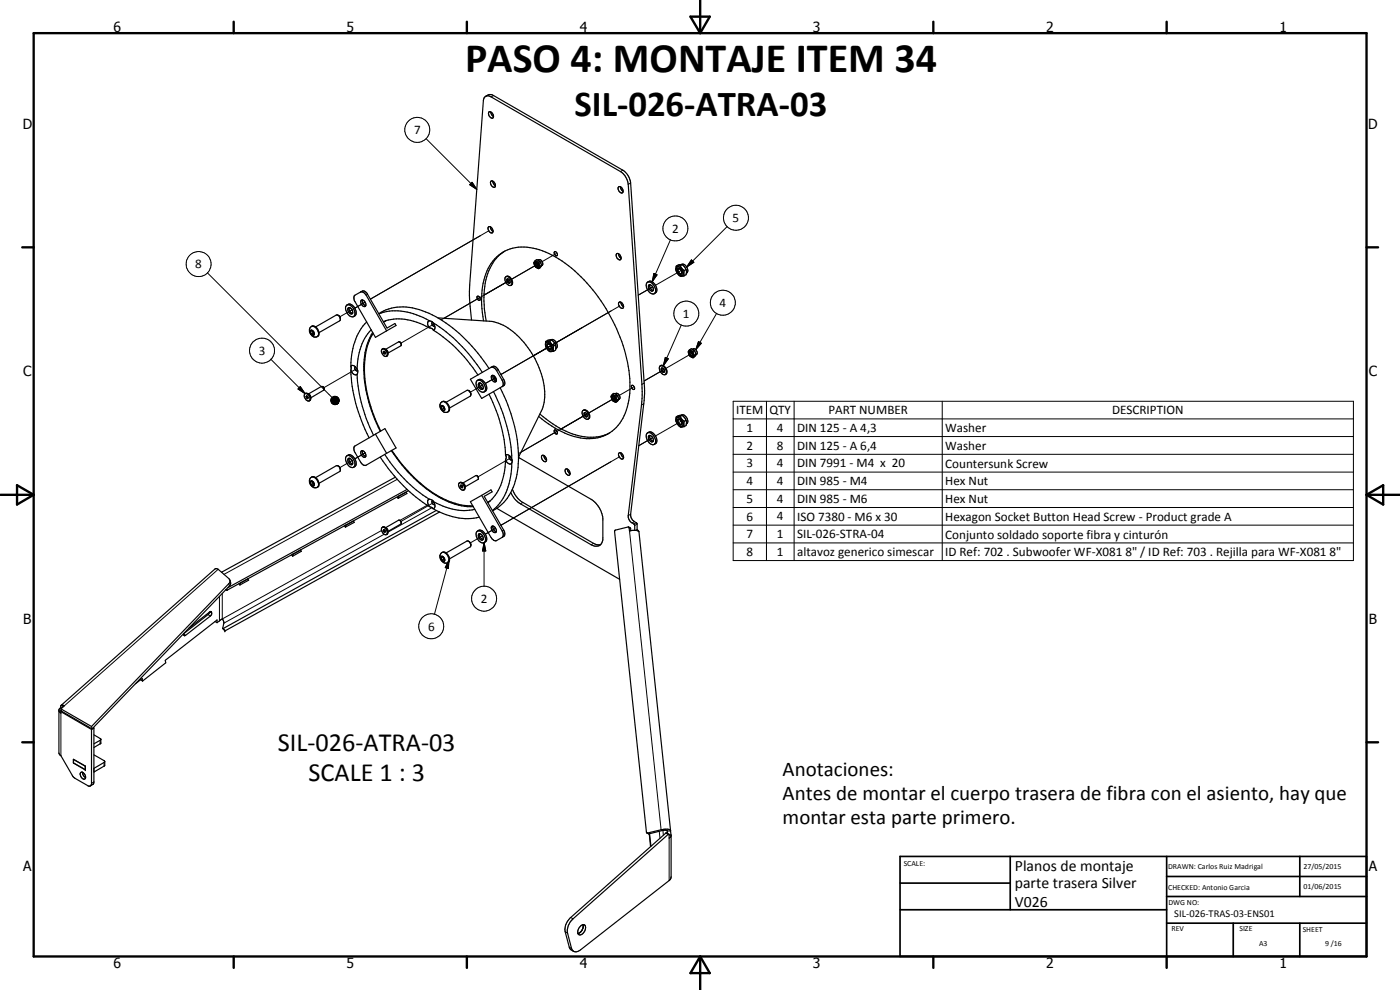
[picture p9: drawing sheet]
<svg xmlns="http://www.w3.org/2000/svg" width="420mm" height="297mm" viewBox="0 0 420 297" stroke-linecap="round" stroke-linejoin="round" font-family="sans-serif">
<g fill="none" stroke="#000" stroke-width=".3">
<path d="M148.1 28.7l-.7 .4M127.9 41.6l15.2 15.2M141 55.4l.7-.7 1.4 2.1zM141.7 54.7l1.4 2.1-2.1-1.4zM186.9 51.1l-.7 .4M189.3 54.9l-.8 .4M146.8 69.2l-35.6 20.5 .2-.1M161.4 79.2l-7.9 4.6M166.9 76.1l-34.5 19.9M201.2 72l-5.5 12.5M207.5 78l.7 .7-2.1 1.4zM218.2 68l-12.1 12.1"/>
<path d="M62.3 81.9l37.3 37.4M93.2 99.1a1.01 1.01 0 0 1 1 .4 1.01 1.01 0 0 1 0 1.1 1.07 1.07 0 0 1-1-1.5zM93.5 98a2 2 0 0 1 1.7 3M105.3 93.1l.4-.1-3.7 2M106.5 92.5l3.1-1.8zM110.3 88.3l-.4 .3M130.2 97.2l-9.9 5.8M143.8 89.4l-10.5 6.1M152.7 84.2l-7.5 4.4M186 91.8l-35.7 20.6 33.1-19.1M195.9 86.1l-4.4 2.5 4-2.3M196.2 82l1 .5-1.5 2z"/>
<path d="M204.5 81.2l-7.8 4.4M204.5 97.5l-5.4 12.2M215 94.1l-6.2 10.8M81.3 107.8l10.3 10.3M90.1 116l1.5 2.1-2.2-1.4zM99.3 119.8l2.1 1.2-2.1-.9zM99.4 119.6l2 1.4-2.1-1.2zM99.6 119.4l1.8 1.6-2-1.4zM99.7 119.2l.3-.2 1.4 2zM99.7 119.2l1.7 1.8-1.8-1.6zM100 119l.2-.1 1.2 2.1zM100.2 118.9h.3l.9 2.1z"/>
<path d="M100.5 118.9h.2l.7 2.1zM100.7 118.9l.3 .1 .4 2zM101 119l.2 .1 .2 1.9zM101.2 119.1l.3 .2-.1 1.7zM101.5 119.3l.1 .2-.2 1.5zM101.6 119.5l-.2 1.5zM101.7 119.8l-.3 1.2zM107 110.6l-9.8 5.7M109.4 109.3l-.2 .1M144.5 115.7l.3-.1-3.7 2.1M145.7 115.1l3-1.8zM149.5 110.9l-.5 .3"/>
<path d="M151.2 113.8l-.5 .3M165.3 103.8l-5.2 3M190.1 116.2l-34.5 19.9M193.3 114.9l-.7 .4M199.3 110.9l-6 3.4 5.7-3.3M199.7 107.2l.9 .5-1.5 2zM207.7 106l-7.9 4.5M209.6 102.5l.9 .5-1.7 1.9zM99.3 120.1l2.1 .9-2.1-.6zM99.3 120.4l2.1 .6-2-.4zM99.4 120.6l2 .4-1.9-.1zM99.5 120.9l1.9 .1-1.7 .1z"/>
<path d="M99.7 121.1l1.7-.1-1.5 .2zM99.9 121.2l1.5-.2zM100.1 121.3l1.3-.3zM100.4 121.4l1-.4zM100.7 121.4l.7-.4zM101 121.3l.4-.3zM101.2 121.2l.2-.2zM101.7 120.6l-.3 .4zM101.8 120.3l-.4 .7zM101.8 120.1l-.4 .9zM105.3 138.3l.4-.1-3.7 2.1M106.5 137.7l3.1-1.8z"/>
<path d="M132.3 121.8a.93 .93 0 0 1 1 .4 .93 .93 0 0 1 0 1 1.17 1.17 0 0 1-1-1.4zM132.6 120.6a2.04 2.04 0 0 1 1.8 3M153.4 137.3l-9.9 5.7M175.8 124.4l-7.4 4.3M186 137l-35.7 20.6 .3-.1M193.2 121.2l-.7 .3M195.9 131.3l-4.2 2.4 3.8-2.2M204.5 126.4l-7.8 4.4M220 120.4h186.2v47.8h-186.2zM220 125.7h186.2M220 131h186.2M220 136.3h186.2"/>
<path d="M230 120.4v47.8M238.3 120.4v47.8M282.8 120.4v47.8M93.2 144.4v-.1a.97 .97 0 0 1 1 .5 .97 .97 0 0 1 0 1 1.11 1.11 0 0 1-1-1.4zM93.5 143.2a2.02 2.02 0 0 1 1.7 3M114.5 159.2l-47.8 26.5v-7.6M119.2 143.8l-52 28.5M122.9 141.9h-.1M128.2 151.6l-8.2 4.5M129.7 152.3l-13.3 7.4M130.2 150.7l-9.9 5.8M132.4 149.3l-.2 .1"/>
<path d="M132.5 149.4l-.1 .1M133.9 150l-.3 .2M151.2 159l-.5 .3M156.9 150.7l-.7 .5M188.8 158.4l.5 .2M188.9 159.3l9.5 89.7 .4 .2M189.3 154.3l-.8 .4M190.4 156.5l-.7 .4M191 156.8l-.8 .4M191.2 157.2l-.7 .4M220 141.6h186.2M220 146.9h186.2"/>
<path d="M220 152.3h186.2M220 157.6h186.2M65.5 170.8l-46.2 41M65.9 178.9v7.4M67.8 176.9l.4 .1M68.7 175.1l.2 .7M115.3 160.3l-48.1 26.7M132.3 167a.89 .89 0 0 1 1 .4 .89 .89 0 0 1-.1 1.1 1.21 1.21 0 0 1-.9-1.5zM132.6 165.8a2.06 2.06 0 0 1 1.8 3M134.7 168l-.1 2.6-1-.3zM134.7 168l-4.3 16.3M144.5 161l.3-.2-3.7 2.1"/>
<path d="M145.3 162.8l.5 2.5h-1zM145.3 162.8v13.1M145.7 160.3l3-1.8zM178.1 163l-.7 .4M220 162.9h186.2M55.1 190.3l.6 .3M62.4 184.4l.7 .4M62.9 183.6l.6 .3M63.1 183.5l.4 .2M67 188.6l.6 .6M18.3 214v12.7M18.4 213.1l-.6 .4"/>
<path d="M18.7 211.5l.2 .7M28.2 234.6l-.7 .4M30 222.1v1.1M31.2 228.8v1.1M194.3 249.9l.5 .3M197.9 249.4l.2 2.1M199 249.2l.1 1.4M199.8 250l.7 .4M200.3 249.3h.1M200.8 251.5v12.7M169.6 279.6l.7 .4M171.3 275.3l.7 .4"/>
<path d="M170.8 284.2l.7 .4"/>
<circle cx="125.2" cy="39" r="3.8"/>
<circle cx="59.6" cy="79.2" r="3.7"/>
<circle cx="202.7" cy="68.6" r="3.8"/>
<circle cx="220.9" cy="65.3" r="3.8"/>
<circle cx="206" cy="94.1" r="3.8"/>
<circle cx="216.9" cy="90.8" r="3.8"/>
<circle cx="78.6" cy="105.2" r="3.8"/>
<circle cx="145.3" cy="179.6" r="3.7"/>
<circle cx="129.4" cy="187.9" r="3.7"/>
</g>
<g fill="none" stroke="#000" stroke-width=".35">
<path d="M145.7 28.9l1.2-.5 1.2 .3 38.8 22.4a5.3 5.3 0 0 1 2.4 3.8l4.2 62.2-.2 3-4 34.2a3.3 3.3 0 0 0 1.9 2.8v1.8M146.8 33.6a1.21 1.21 0 0 1 1.1 .6 1.21 1.21 0 0 1 0 1.2 1.29 1.29 0 0 1-1.1-1.8zM147.3 33.6l.2 .8 .6 .6M147.4 54.4a1.11 1.11 0 0 1 1.1 .5 1.11 1.11 0 0 1-.2 1.3 1.32 1.32 0 0 1-.9-1.8zM147.9 54.4l.2 .7 .6 .7M185.7 56a1.11 1.11 0 0 1 1.1 .6 1.11 1.11 0 0 1-.2 1.3 1.3 1.3 0 0 1-.9-1.9zM186.2 56l.2 .8 .6 .6M146.5 68.2a1.12 1.12 0 0 1 1.5 1.3l-.1 .1a.81 .81 0 0 1-.9 .2 .81 .81 0 0 1-.5-.8zM147.2 68.1l.1 .5 .7 .8M151.4 75.4a15.3 15.3 0 0 0-6.1 12.7l.1 4.6 .5 3.6M160.5 78.6a1.07 1.07 0 0 1 1.1 .6 1.07 1.07 0 0 1-.2 1.1 1.21 1.21 0 0 1-.9-1.7zM160.6 79.9l1.1 .7"/>
<path d="M160.7 78.9a.68 .68 0 0 1 .7 .4 .68 .68 0 0 1-.2 .8 .84 .84 0 0 1-.5-1.2zM160.7 78.1l.4-.2a1.79 1.79 0 0 1 1.4 1.8M160.7 78.1l1 .6M160.7 78.1a1.13 1.13 0 0 0-.1 1.8M161.1 79a.36 .36 0 0 0-.5 .2 .36 .36 0 0 0 .3 .5l.3 .2 .2-.2M161.2 79.1l.2 .3M161.4 78.1a.72 .72 0 0 1 1.1 .1l.4 .8-.1 .5-.3 .3M161.7 78.7l.4 1.2M162 78.5l-.3 .2M162.1 79.9l-.4 .7M162.5 79.7l-.8 .9M162.5 79.7l-.4 .2"/>
<path d="M166.4 75.6l.3-.1 .4 .4 .2 .6a.67 .67 0 0 1-.9-.1 .67 .67 0 0 1 0-.8zM185.1 76.1a1.11 1.11 0 0 1 1.1 .6 1.11 1.11 0 0 1-.2 1.3 1.33 1.33 0 0 1-.9-1.9zM185.6 76.1l.2 .8 .6 .6M203 79.8l-.2 1.1M204.2 79.8l1.1 1.4M204.2 79.8h-1.2M204.5 79.4a1.38 1.38 0 0 1 1.8 1.3l.1 .7-.4 .6M204.8 79.4l-1.3 .1-.5 .3M204.8 79.4l1.1 1.5M204.8 79.4l-.6 .4M93 98.3a1.28 1.28 0 0 1 1.3-.5 1.28 1.28 0 0 1 1 .9l.4 .9a1.3 1.3 0 0 1-1 1.6 1.3 1.3 0 0 1-1.5-1l-.3-.8zM93.2 99.5l.3 .7"/>
<path d="M93.2 99.5l.3-.4 .5 .3 .3 .7M93.7 99.2l-.5 .3M93.7 99.3l.2 .6M93.9 99.9l.4 .2M93.9 99.9l-.4 .3M101.5 94.7l.3 .1M101.8 94.7l-.9-.2-6.2 3.6M101.8 94.8l.3 .6M101.8 94.7l.3 .7M102.1 95.4v.2M102.1 95.4l-.2 .9-6.2 3.5M104 91.6a2.27 2.27 0 0 1 2.3 3.2 1.36 1.36 0 0 1-2.1-.8 1.95 1.95 0 0 1-.2-2.4z"/>
<path d="M104.1 91.5a1.84 1.84 0 0 1 2.7 1.6l.1 1.1-.8 .8M104.8 92.3a1.47 1.47 0 0 0 1 1.7M104.8 92.3a.83 .83 0 0 0-.5 .8 .83 .83 0 0 0 .5 .8l.6 .3 .4-.2M104.8 92.3a1.46 1.46 0 0 1 1 1.7M108.2 87.6l-1.7 1a1.56 1.56 0 0 0 0 1.9l6.2 10.7 3.3-1.9M108.2 87.6a1.31 1.31 0 0 1 2.1 .7l5.9 10.1 2.3-1.3 .4 .6-2.9 1.6M108.2 87.6a1.53 1.53 0 0 1 1.7 1l6.1 10.7M108.4 90.1l.4-.1 .6 .4a1.31 1.31 0 0 1 .3 1.4 .88 .88 0 0 1-1.3-.7zM108.8 90a1.63 1.63 0 0 0 1 1.7M110.1 96.6a18.4 18.4 0 0 0-4.8 13.3M111.4 98.9a17.3 17.3 0 0 0-4.2 11.9M111.8 99.7a24.7 24.7 0 0 0-2 17.3 48 48 0 0 0 4.3 12.4"/>
<path d="M112 100a22 22 0 0 0-2.4 14.7 46.9 46.9 0 0 0 4.6 14.6M113.7 94.1a14.8 14.8 0 0 1 14-.5 42.9 42.9 0 0 1 19.1 17M113.7 94.1a16.6 16.6 0 0 1 13.3 1.1l1.9 1.1M115.1 96.5a15.3 15.3 0 0 1 12.7 1.4l1 .4M115.9 96.2l-.8 .4M128.8 98.3l.9 .3 .4 .5M128.9 96.3l1.1 .5M128.9 96.3a1.05 1.05 0 0 0-.3 1.8l.2 .2M129.9 96.7a.69 .69 0 0 0-.2 .8 .69 .69 0 0 0 .7 .4l.1-.1M130 96.8a1.44 1.44 0 0 1 .1 2.3M130 96.8a47.4 47.4 0 0 1 14.8 15M130.1 99.1a43.5 43.5 0 0 1 13.4 13.4"/>
<path d="M131.4 95.4l16.2 1a17.2 17.2 0 0 1 10.2 7.1 23.7 23.7 0 0 1 5.5 17.2l-.5 2-7.2 14.5M141.5 96l-.6-6.3 .1-4.2 4.1-55.3a1.4 1.4 0 0 1 .7-1.3 1.4 1.4 0 0 1 1.6 .2l38.8 22.4a5.4 5.4 0 0 1 2.3 3.8l4.2 62.2-.2 4-4 33.2a2.87 2.87 0 0 0 1.9 2.7l.1 1.7M143.2 88.9a.69 .69 0 0 1 .8 .4 .69 .69 0 0 1-.2 .8l-.6-.5zM145.1 96.3a24.6 24.6 0 0 1 1.8-16.5 11.7 11.7 0 0 1 14-5.1 36.4 36.4 0 0 1 18.7 14.5 49.8 49.8 0 0 1 9.4 25.5 17.9 17.9 0 0 1-4.6 14.1 12.9 12.9 0 0 1-14 1.5 30.5 30.5 0 0 1-8.7-5.3M151.8 83a1.65 1.65 0 0 1 1.7 .6 1.65 1.65 0 0 1 .2 1.8l-.2 .1M151.8 83a1.84 1.84 0 0 1 1.7 2.5M151.8 83a1.71 1.71 0 0 0 1.5 2.6l.2-.1M152.2 83.7a.79 .79 0 0 1 .8 .4 .79 .79 0 0 1-.1 .9 .88 .88 0 0 1-.7-1.3zM152.3 83.7v.6l.7 .6M185.8 90.7a1.16 1.16 0 0 1 1.1 .6 1.16 1.16 0 0 1 0 1.2h-.1a1.26 1.26 0 0 1-1-1.8zM186.3 90.7l.3 .7 .5 .7M194.3 84.7a1.81 1.81 0 0 1 2.2 1.6 1.09 1.09 0 0 1 .3 1.3 1.09 1.09 0 0 1-1.2 .5 2.43 2.43 0 0 1-1.3-3.4z"/>
<path d="M194.3 84.7a1.41 1.41 0 0 1 2.2 .6 1.71 1.71 0 0 1-.2 2.8M194.8 85.5a1.18 1.18 0 0 1 1.1 .6 1.18 1.18 0 0 1-.1 1.2 1.27 1.27 0 0 1-1-1.8zM195 85.4a1.49 1.49 0 0 0 1 1.8M202.8 80.9l.8 1.5M202.9 80.9l.1-.5a.78 .78 0 0 1 .7-.4 .78 .78 0 0 1 .7 .5l.5 .8 .1 1-.5 .5-.8-.4M202.9 80.9l.8 1.5M203.6 82.4a1.44 1.44 0 0 0 1.7 .4M204.4 81.1a.57 .57 0 0 0-.6-.6 .57 .57 0 0 0-.5 .6 .9 .9 0 0 0 .3 1 .9 .9 0 0 0 1 0 1 1 0 0 0-1.1-1.4 .91 .91 0 0 0 .1 1 .91 .91 0 0 0 .9 .3v-.8M205.3 81.2v1.6M205.9 80.9l.1 1.1M205.9 80.9l-.6 .3M206 82l-.1 .4-.6 .4"/>
<path d="M91.4 118.3a.9 .9 0 0 1 1.3 .4l.3 .5a.73 .73 0 0 1-.2 1.1 .73 .73 0 0 1-1.1-.5l-.4-.7zM91.9 118a1.61 1.61 0 0 1 1.3 1.5M91.9 118l-.3 .1M91.9 119l.1-.3 .5 .7-.1 .2-.4-.2M91.9 119l.1 .4M92.1 118.8l-.2 .2M92.3 118.9l.1 .4M92.4 118.1l.5 .3 .3 .6v.8l-.4 .5M92.4 119.3h.1M92.4 119.3l-.4 .1M94.3 100.1l-.3 .4-.5-.3M96.8 116l.2 .1"/>
<path d="M97 116.1l-.5-.1-3.9 2.2M97 116.1l.2 .3M97 116.1l.2 .9-4 2.4M105.3 109.9l.6-.3 .8 .5M105.3 109.9v1.1M105.3 111a1.41 1.41 0 0 0 1.9 1.3M105.3 111a46.9 46.9 0 0 0 5.5 20.4M106.7 110.1a.64 .64 0 0 0-.1 .8 .64 .64 0 0 0 .7 .3M106.7 110.1l.5 .7M107.2 110.8l.2 .6-.2 .9M107.2 112.3a45.3 45.3 0 0 0 4.9 18.3M114.8 104.7a1.59 1.59 0 0 1 1.3 2.1"/>
<path d="M114.9 104.6a1.28 1.28 0 0 0-.2 1.6 1.28 1.28 0 0 0 1.4 .6M114.9 104.6a1.38 1.38 0 0 1 1.5 1.4M115 105.6l.2-.2 .3 .2 .2 .4-.2 .3-.3-.3M115 105.6l.2 .4M115.3 105.5l-.3 .1M115.4 105.5l.1 .3M115.5 104.7l.9 .9v.8l-.2 .4M115.5 105.8l.1 .1M115.5 105.8l-.3 .2M116.4 106v.2M120 102.6l.2 .1M120 102.6h-.4l-3.9 2.2"/>
<path d="M120 102.6l.3 .3M120.3 102.9l.1 .3M120.3 102.9v.9l-3.9 2.2M140.6 117.2l.1 .1M140.7 117.3l-.6-.2-6.2 3.6M140.7 117.3l.6 .7M141.2 113.8l6.2-3.6a1.35 1.35 0 0 1 2.1 .7l1.9 3.4v1.2l-6.8 4zM141.3 118v.2M141.3 118l-.2 .9-6.2 3.5M143.2 114.2a2.03 2.03 0 0 1 2.4 1.9l.1 .9a1.02 1.02 0 0 1-.9 .7 1.02 1.02 0 0 1-1-.6 2.38 2.38 0 0 1-.6-2.9zM143.3 114.1a1.12 1.12 0 0 1 1.5 0 2.48 2.48 0 0 1 1 3.2l-.5 .3M143.7 114.9a1.22 1.22 0 0 1 1.1 .7 1.22 1.22 0 0 1 0 1.2 1.31 1.31 0 0 1-1.1-1.9z"/>
<path d="M144 114.9a1.5 1.5 0 0 0 1 1.7M146.8 118.3a44.5 44.5 0 0 1 4.9 18.3M147.5 110.2a1.73 1.73 0 0 1 1.5 1l1.9 3.4 .1 .8-.3 .6M147.6 112.7a1.16 1.16 0 0 1 1.2 .6 1.16 1.16 0 0 1-.2 1.3 1.4 1.4 0 0 1-1-1.9zM147.9 112.6a1.63 1.63 0 0 0 1 1.7M148.1 112.6l.9 1.6M148.1 117.5a48.1 48.1 0 0 1 5.5 20.3M150.1 116.3a42.4 42.4 0 0 1 5 26.1 14.4 14.4 0 0 1-7.2 10.9M163.7 103.5l.2 .8a1.59 1.59 0 0 0 2.2 1.1M163.8 102.4l-.1 1.1M163.9 102.9a1.23 1.23 0 0 1 1.8 1l.2 .8a.67 .67 0 0 1-.5 .6 .67 .67 0 0 1-.7-.1 1.99 1.99 0 0 1-.8-2.3zM164.7 103.3h-.2a.88 .88 0 0 0 0 1 .88 .88 0 0 0 .9 .3v-.5"/>
<path d="M164.7 103.3l.4 .2M164.8 103.2l-.5-.1a1.09 1.09 0 0 0 0 1.2 1.09 1.09 0 0 0 1.1 .5l.1-.7M164.8 103.2l.2 .1M165 103.4l.2 .1M165 102.4l1.1 1.4M165 102.4h-1.2M165.1 103.5l.3 .4M165.2 103.5l.2 .4M165.3 102a1.61 1.61 0 0 1 1.7 .8 1.61 1.61 0 0 1-.2 1.8M165.4 103.9v.2M165.6 102l.7 .7 .4 .8M165.6 102l-1.2 .1-.6 .3"/>
<path d="M165.6 102l-.6 .4M166.1 103.8v1.6M166.7 103.5l.1 1.1M166.7 103.5l-.6 .3M166.8 104.6l-.1 .4-.6 .4M183.7 118.7a1.04 1.04 0 0 1 1 .6 1.04 1.04 0 0 1-.1 1.1 1.17 1.17 0 0 1-.9-1.7zM183.8 119.1a.64 .64 0 0 1 .7 .3 .64 .64 0 0 1-.1 .8 .92 .92 0 0 1-.6-1.1zM183.8 118.3l1 .5M183.8 118.3a1.42 1.42 0 0 0 .8 2.3l.2 .1M183.8 118.3l.4-.3 1 .6M183.9 119.2a.52 .52 0 0 0 .1 .6 .52 .52 0 0 0 .6 0v-.3M183.9 119.1h.4"/>
<path d="M183.9 119.1v.1M184.4 119.3l.2 .2M184.6 118.2a1 1 0 0 1 1.3 .4 1 1 0 0 1-.2 1.3M184.8 118.8l.5 1.3M185.2 118.6l.5 1.2M185.2 118.6l-.4 .2M185.7 119.8l-.9 .9M185.7 119.8l-.4 .3M189.6 115.6l.5 .2 .3 .9a.68 .68 0 0 1-.8-.2 .68 .68 0 0 1 0-.9zM198.2 109.8l.2-.2a1.68 1.68 0 0 1 1.7 2.2l-.4 .6M198.2 109.8a1.76 1.76 0 0 0 1.5 2.6M198.2 109.8a1.75 1.75 0 0 1 1.5 2.6"/>
<path d="M198.7 110.4v.7l.6 .5M198.7 110.4a.72 .72 0 0 0-.1 .9 .72 .72 0 0 0 .7 .3M198.7 110.4l.6 .4v.8M207 106.6l-.3-.8a.62 .62 0 0 1 .6-.5 .62 .62 0 0 1 .6 .7l.1 .9-.4 .2-.5-.3M207 106.6l.1 .2M207 104.9l1 .6M207 106.8l1 .6M207.5 105.8l-.3-.1a.5 .5 0 0 0-.1 .6 .5 .5 0 0 0 .7 .2M207.7 106l.1 .3M207.8 104.8a.98 .98 0 0 1 1.2 .4 .98 .98 0 0 1-.2 1.3M207.8 106.3a.6 .6 0 0 0-.3-.6 .6 .6 0 0 0-.6 0v.5l.4 .5 .4 .1 .1-.3M207.8 106.3v.2"/>
<path d="M208 105.5l.5 1.2M208.4 105.2l-1-.6-.5 .4a1.07 1.07 0 0 0 0 1.6M208.4 105.2l.5 1.2M208.4 105.2l-.4 .3M208.9 106.4l-.9 1M101.4 139.8l.7 .7M103.9 136.9a1.51 1.51 0 0 1 2.3 1.1 1.46 1.46 0 0 1-.4 2.3 2.59 2.59 0 0 1-1.9-3.4zM104.1 136.7a1.74 1.74 0 0 1 2.5 1.3l.3 1.5-.8 .7M104.8 137.5a1.41 1.41 0 0 0 1 1.7M104.8 137.5a.83 .83 0 0 0-.5 .8 .83 .83 0 0 0 .5 .8l.5 .3 .5-.2M104.8 137.5a1.48 1.48 0 0 1 1 1.7M106.4 133.9l9.1-5.3 3.4 5.8-9.4 5.3-1-.6-2.1-3.6-.2-.8z"/>
<path d="M108.4 135.3a1.12 1.12 0 0 1 1.2 .6 1.12 1.12 0 0 1-.1 1.3 1.35 1.35 0 0 1-1.1-1.9zM108.8 135.2a1.57 1.57 0 0 0 1 1.7M112.7 130.3l3.3 5.7M114.1 137.2a48.3 48.3 0 0 0 14.8 14.8M115.5 136.4a44.5 44.5 0 0 0 13.3 13.4M117.4 135.2a39.8 39.8 0 0 0 18.3 15.8l.9 .3a16.4 16.4 0 0 0 5.5 .7M117.6 135.1a38.6 38.6 0 0 0 18 15.6l2.8 .8 3.5 .3M132.3 120.8a1.26 1.26 0 0 1 2.2 .5 1.54 1.54 0 0 1-.3 2.4 1.92 1.92 0 0 1-1.8-.9 1.92 1.92 0 0 1-.1-2zM132.4 122.1l.2-.4 .6 .3 .2 .7-.2 .4-.6-.3M132.4 122.1l.2 .7M132.8 121.8l-.4 .3M132.9 121.9l.2 .7"/>
<path d="M133.1 122.6l.3 .1M133.1 122.6l-.5 .2M151.7 136.6l.2 .3-.2 1.1M151.7 138a1.18 1.18 0 0 0 1.9 1M151.7 136.6a1.36 1.36 0 0 1 1.9 1.2M151.7 138a16.3 16.3 0 0 1-5.2 12.9M153 136.8a.69 .69 0 0 0-.1 .8 .69 .69 0 0 0 .8 .4M153.6 137.8v1.2M153.6 139a18.2 18.2 0 0 1-5.2 13.7l-.6 .5M155.6 137.3l21.8 12.5a7.9 7.9 0 0 1 3.5 5.7v6.3a2.12 2.12 0 0 1-1.2 2 2.12 2.12 0 0 1-2.3-.4l-21.2-12.2a6.8 6.8 0 0 1-2.9-3.4M162 124.2a26.5 26.5 0 0 0 14.4 7l3.5-.2 3-1.1M162.7 136.7a1.14 1.14 0 0 1 1.1 .6 1.14 1.14 0 0 1-.2 1.3 1.36 1.36 0 0 1-.9-1.9z"/>
<path d="M163.2 136.7l.2 .8 .6 .5M166.4 129.1a.68 .68 0 0 1 .8 .3 .68 .68 0 0 1-.2 .9l-.4-.3-.3-.5zM175 123.1a1.47 1.47 0 0 1 2 1.6l-.1 .7-.4 .3M175 123.1a1.67 1.67 0 0 1 1.5 2.6M175 123.1a1.71 1.71 0 0 0 1.5 2.6M175.3 123.9a.78 .78 0 0 1 .8 .3 .78 .78 0 0 1 0 .9l-.7-.4zM175.5 123.8a.98 .98 0 0 0 .7 1.2M184.9 120.6h.1M185.3 120.1l-.5 .6M185.7 136a1.1 1.1 0 0 1 1.2 .3 1.1 1.1 0 0 1 .2 1.2 .98 .98 0 0 1-1 0 .98 .98 0 0 1-.5-.9zM186.3 135.9l.3 .8 .5 .6M194.3 129.9a2.21 2.21 0 0 1 2.5 2.2v.6a1.02 1.02 0 0 1-.9 .8 1.02 1.02 0 0 1-1.1-.6 2.38 2.38 0 0 1-.5-3z"/>
<path d="M194.3 129.9a1.86 1.86 0 0 1 2.7 1.5 1.33 1.33 0 0 1-.7 1.9M194.8 130.7a1.2 1.2 0 0 1 1.1 .6 1.2 1.2 0 0 1-.1 1.3 1.33 1.33 0 0 1-1-1.9zM195 130.6a1.5 1.5 0 0 0 1 1.8M202.8 126.1l.6 1.3M202.9 126.1a.76 .76 0 0 1 .6-.9 .76 .76 0 0 1 .9 .6 1.34 1.34 0 0 1 .1 2.2l-.8-.4M202.9 126.1l.6 1.3M203 125.1l-.2 1M203.5 127.4l.2 .2M203.6 127.6a1.34 1.34 0 0 0 1.7 .4M204 125.9h-.3a.81 .81 0 0 0-.1 .9 .81 .81 0 0 0 .9 .4l.1-.5M204.2 125l-1.2 .1M204.2 126l.1 .2"/>
<path d="M204.2 125l1.1 1.4M204.3 126.1l-.3-.3a.65 .65 0 0 0-.8 .4 .65 .65 0 0 0 .3 .8 .62 .62 0 0 0 .5 .5 .62 .62 0 0 0 .7-.4l-.1-.4M204.3 126.1l.1 .2M204.3 126.2l.2 .3M204.5 126.4v.1M204.5 124.6a1.68 1.68 0 0 1 1.9 2.1l-.4 .5M204.5 126.5l.1 .2M204.8 124.6l1.1 1.5M204.8 124.6l-1.3 .1-.5 .4M204.8 124.6l-.6 .4M205.3 126.4v1.6M205.9 126.1l.1 1.1"/>
<path d="M205.9 126.1l-.6 .3M206 127.2l-.1 .5-.6 .3M93.2 144.7l.3-.3 .5 .3 .3 .7-.3 .4-.5-.4M93.2 144.7l.3 .7M93.3 143.3a1.31 1.31 0 0 1 2 .6l.4 .9a1.27 1.27 0 0 1-.8 1.6 1.27 1.27 0 0 1-1.6-.8 1.6 1.6 0 0 1 0-2.3zM93.7 144.4l-.5 .3M93.7 144.5l.2 .7M93.9 145.2l.4 .1M93.9 145.2l-.4 .2M102 140.4l.1 1-6.4 3.6M102 140.4l-.6-.7h-.5l-6.2 3.6M102.1 140.6v.2"/>
<path d="M103.3 157.8l.4 .4M103.7 157.6h.1M103.8 157.6l2.2-1.2 .3 .3-2.6 1.5M103.8 157.6l-.1 .6M114.6 158.4l.1-.1a1.38 1.38 0 0 1 1.3 .6 1.38 1.38 0 0 1 0 1.5 1.48 1.48 0 0 1-1.4-2zM114.7 158.2a1.29 1.29 0 0 1 1.7 1.2M115 159.1l.2-.2 .5 .6-.2 .3-.3-.2M115 159.1l.2 .5M115.3 159l-.3 .1M115.4 159l.1 .4M115.5 158.2l.9 .7v1l-.2 .4M115.5 159.4h.1"/>
<path d="M115.5 159.4l-.3 .2M116.4 159.4v.3M118.6 143.2l-52.1 28.5M119.2 149.1l.3 .4M119.6 148.9h.1M119.6 148.9l2.3-1.2 .2 .4-2.6 1.4M119.6 148.9l-.1 .6M120 156.1l.2 .2M120 156.1h-.4l-3.9 2.2M120 156.1l.3 .3M120.3 156.4l.1 .3M120.3 156.4v.1"/>
<path d="M120.4 156.7l-.1 .5-3.9 2.3M122.2 146.9l-53.8 29.4M122.2 141.1l-.1 .2M122.6 147.2l-54.4 29.8h-.4M125.9 144.8l-.1 .1M126.4 145.2l-.2 .1M128.8 149.8a1.45 1.45 0 0 0 .1 2.2M128.8 149.8a1.77 1.77 0 0 1 1.7 1.5M128.9 152l1.1 .6M129.9 150.2l-.3 .2 .3 .8 .6 .1M130 152.6l.9 .6M130.1 150.5a17.7 17.7 0 0 0 12.4 2.3"/>
<path d="M130.5 151.3v.7l-.5 .6M130.9 153.2l-64 35.4M130.9 153.2a18 18 0 0 0 12.9 2M131.9 153.6l-64.3 35.6-.8-.6M135.4 150.7l-.2 .1M136.6 151l-.3 .2M137.8 144.9a1.42 1.42 0 0 1 1.3 2.2 1.52 1.52 0 0 1-1.3-2.2zM138.2 145.8l.1-.3 .4 .2v.7l-.4-.2M138.2 145.8l.1 .4M138.5 145.6l-.3 .2M138.6 145.7l.1 .3M138.7 144.8l.9 .9-.1 1-.4 .3"/>
<path d="M138.7 144.8l-.5-.1-.3 .2M138.7 144.8l.7 .8 .1 .5M138.7 146h.1M138.7 146l-.4 .2M139.5 146.1l.1 .2M143.1 159.6a1.55 1.55 0 0 1 2.3 1.1 1.28 1.28 0 0 1 .4 1.3 1.28 1.28 0 0 1-1 .9 2.69 2.69 0 0 1-1.7-3.3zM143.2 142.8l.4 .5M143.3 159.4a1.5 1.5 0 0 1 2.4 .9 1.57 1.57 0 0 1-.4 2.5M143.6 143.3l-.3-.4-.5-.2-3.9 2.2M143.6 143.3l-.1 .5-3.9 2.3M144.6 148.6l-3.4 1.9 6.5 11.2 .6 .5 .6 .1 1.8-1.1M144.6 148.6l2.8-1.6 .3 .6-2.4 1.3 5.9 10.1a1.33 1.33 0 0 1-.5 2.2"/>
<path d="M144.6 148.6l6.3 11.2 .1 .8-.3 .6M147.1 150.3l-.8 .4M147.6 157.9a1.12 1.12 0 0 1 1.2 .6 1.12 1.12 0 0 1-.2 1.3 1.35 1.35 0 0 1-1-1.9zM147.9 157.9a1.55 1.55 0 0 0 1 1.7M149.1 152.5l36.9 21.3M153.8 146.8a7.7 7.7 0 0 0 3.1 3.9l21.2 12.3 1.1 .4h1M169.7 140.8a1.16 1.16 0 0 1 1.2 .5 1.16 1.16 0 0 1-.1 1.3 1.24 1.24 0 0 1-1.1-1.8zM170.3 140.8l.1 .6 .7 .8M188.7 158.2l.5 .2 .1 .8M188.7 158.2l-4 .8-.3 .4 9.7 90.5M188.7 158.2l.2 1.1 1.9-.2M190.8 159.1l1 .5 9.4 89.6"/>
<path d="M191.2 158.9l-.4 .2M191.2 158.9l.5 .5M69 174.1l.2 .9-.2 .6-41.4 43.1M71.7 175.1l.3 .4M72.1 174.9v.1M72.1 175l-.1 .5M74.3 173.7l-2.2 1.3M74.3 173.7l.3 .4-2.6 1.4M87.5 166.5l.3 .4M87.9 166.2l.1 .1M88 166.3l-.2 .6M90.1 165l.4 .4-2.7 1.5"/>
<path d="M90.2 165.1l-2.2 1.2M132.3 166a1.25 1.25 0 0 1 1.3-.4 1.25 1.25 0 0 1 .9 1 1.34 1.34 0 0 1 .5 1.4 1.34 1.34 0 0 1-1.2 1 1.98 1.98 0 0 1-1.5-3zM132.4 167.3l.2-.3 .6 .3 .2 .7-.2 .4-.6-.3M132.4 167.3l.2 .8M132.8 167l-.4 .3M132.9 167.1l.2 .7M133.1 167.8l.3 .1M133.1 167.8l-.5 .3M140.6 162.4l.1 .1M140.7 162.5l-.6-.2-6.2 3.6M140.7 162.5l.6 .8-.2 .8-6.2 3.6M140.7 162.5l.6 .6v.3"/>
<path d="M143.6 160.3a1.13 1.13 0 0 1 1.2 .5 1.13 1.13 0 0 1 0 1.3 1.37 1.37 0 0 1-1.2-1.8zM144 160.1a1.5 1.5 0 0 0 1 1.7M62.8 183.7l-.4 .7-7.3 5.7 .1 .5h.5l7.4-5.8a.8 .8 0 0 0 .1-1.3l-6.5 5M64.5 186.5l.6 .3M65.1 186.8l1.1-.8 .5-.3 .1 .1 .4 .8-.4 1.9M65.1 186.8v-.8l-15.5 12.1 .1 .8-6.9 5.4M66.8 188.6h.1M66.8 188.5v.1M17.7 213.2l.6 .8v-.5M18.3 212.3l-.6 .7v13.1l4.5 7.2 4.1 2.4a.68 .68 0 0 0 .7 .1 .68 .68 0 0 0 .5-.6v-16.3M18.3 213.5l9.2 5.4M18.3 212.3a.49 .49 0 0 1 0-.6 .49 .49 0 0 1 .6-.1l.4 .2-1 .9"/>
<path d="M18.3 212.7l9.2 5.3M18.3 212.7l.1 .7M18.3 212.3l.2 .2M18.4 211.6l46.1-40.9 1 .1 3.2 2.9 .3 .5-.1 .7-41.4 43.1M18.4 213.4l9.2 5.3M18.5 213.4l-.2 .1M27.5 218l.1 .7M28 218.3l.2 .1M28.2 218.4l-.7 .5M28.2 218.4v16.2l-.2 .7-.9 .5M42.2 204l.6 .3M42.8 204.3l-.1-.7-2 1.5"/>
<path d="M22 227.8l3.6 2.1v1.1l-3.6-2.1zM22 228.9l3.6 2M24.2 231.8a1.24 1.24 0 0 1 1.3 .6 1.24 1.24 0 0 1-.1 1.4 1.39 1.39 0 0 1-1.2-2zM24.8 231.7l.2 1 .7 .6M28.2 220.5l2.1 1.2-.1 1.4-2 1.2M28.2 226.5l3.2 2M30.3 221.9l-2.1 1.3M31.4 228.5v1.3l-3.2 1.8M31.4 228.5l-3.2 2M194.8 250.1l.4 3.9M194.9 250.1l.5 3.8M200.2 249.3l-.9-.2-4.5 1.1-.7-.3"/>
<path d="M200.2 249.3h.1M200.3 249.3l.1 .8M200.7 250.3l-.6-.4-.3 .1-28.5 25.3a4.7 4.7 0 0 0-1.7 4.3l1.3 4.8 1.3 1.1M200.7 250.3l-28.7 25.4a4.8 4.8 0 0 0-1.7 4.3l1.2 4.6 .7 .9M200.7 250.3l.1 1.2 .6-.8M201.2 249.3l-.5-.5h-1.3l-5.3 1.1M201.2 249.3h-.9M201.2 249.3l.2 1.2M201.4 250.5v.2M201.4 250.5l-.6 .1M201.4 250.7v12.4l-.2 .7-27 21.2-1.2 .6-.8-.1M173.9 279.9l-.2 .1"/>
<path d="M174.1 278l.3-.3a.86 .86 0 0 1 1.2 0 .86 .86 0 0 1 .1 1.1 1.63 1.63 0 0 1-2.1 1.5 2.09 2.09 0 0 1 .5-2.3zM174.5 279.3l-.6 .6M175 277.5v.7l-.5 1.1M173.7 280l-.3 .1"/>
</g>
<g fill="#000">
<circle cx="67.5" cy="189.3" r=".18"/>
<circle cx="25.6" cy="230.9" r=".18"/>
</g>
<g fill="none" stroke="#000" stroke-width=".71">
<path d="M10.1 9.9h400v277.1h-400zM70.1 6.5v3.4M140.1 6.5v3.4M207.2 5h5.8l-2.9 4.9zM210.1 0v9.9M280.1 6.5v3.4M350.1 6.5v3.4M6.7 74.2h3.4M410.1 74.2h3.5M.1 148.5h10M5.1 145.6l5 2.9-5 2.9zM410.1 148.5h10"/>
<path d="M410.1 148.5l5-2.9v5.8zM6.7 222.7h3.4M410.1 222.7h3.5M70.1 287v3.4M140.1 287v3.4M210.1 287v10M210.1 287l2.9 5h-5.8zM280.1 287v3.4M350.1 287v3.4"/>
</g>
<path d="M270.1 257h140v30h-140zM303.2 257v16M350.1 257v30M390.1 257v12M270.1 265h33.1M270.1 273h80M350.1 277h60M350.1 269h60M350.1 263h60M370.1 277v10M390.1 277v10" fill="none" stroke="#000" stroke-width=".51"/>
<g fill="#000">
<path d="M141.7 54.7l1.4 2.1-2.1-1.4zM207.5 78l.7 .7-2.1 1.4zM196.2 82l1 .5-1.5 2zM90.1 116l1.5 2.1-2.2-1.4zM199.7 107.2l.9 .5-1.5 2zM209.6 102.5l.9 .5-1.7 1.9zM101.7 120.6l-.3 .4zM101.8 120.3l-.4 .7zM101.8 120.1l-.4 .9zM101.7 119.8l-.3 1.2zM101.6 119.5l-.2 1.5zM101.5 119.3l.1 .2-.2 1.5z"/>
<path d="M101.2 119.1l.3 .2-.1 1.7zM100.7 118.9l.3 .1 .4 2zM100.5 118.9h.2l.7 2.1zM100.2 118.9h.3l.9 2.1zM100 119l.2-.1 1.2 2.1zM99.7 119.2l.3-.2 1.4 2zM99.7 119.2l1.7 1.8-1.8-1.6zM99.6 119.4l1.8 1.6-2-1.4zM99.4 119.6l2 1.4-2.1-1.2zM99.3 119.8l2.1 1.2-2.1-.9zM99.3 120.1l2.1 .9-2.1-.6zM99.3 120.4l2.1 .6-2-.4z"/>
<path d="M99.5 120.9l1.9 .1-1.7 .1zM99.7 121.1l1.7-.1-1.5 .2zM99.9 121.2l1.5-.2zM100.1 121.3l1.3-.3zM100.4 121.4l1-.4zM100.7 121.4l.7-.4zM101 121.3l.4-.3zM101.2 121.2l.2-.2zM134.7 168l-.1 2.6-1-.3zM145.3 162.8l.5 2.5h-1z"/>
</g>
<path d="M101.2 119v2M99.4 120.8h2" fill="none" stroke="#000" stroke-width=".38"/>
<text font-size="12.6" x="139.6" y="21.7">PASO 4: MONTAJE ITEM 34</text>
<text font-size="11" x="172.4" y="34.8">SIL-026-ATRA-03</text>
<g font-size="7.9">
<text x="83.4" y="225.3">SIL-026-ATRA-03</text>
<text x="92.6" y="234.3">SCALE 1 : 3</text>
</g>
<g font-size="6.3">
<text x="234.9" y="232.8">Anotaciones:</text>
<text x="234.9" y="239.9">Antes de montar el cuerpo trasera de fibra con el asiento, hay que</text>
<text x="234.9" y="247.2">montar esta parte primero.</text>
</g>
<g font-size="4.7">
<text x="304.6" y="261.2">Planos de montaje</text>
<text x="304.6" y="266.6">parte trasera Silver</text>
<text x="304.6" y="272">V026</text>
</g>
<g font-size="4.2">
<text x="34" y="9.6">6</text>
<text x="104" y="9.6">5</text>
<text x="174" y="9.6">4</text>
<text x="244" y="9.6">3</text>
<text x="314" y="9.6">2</text>
<text x="384" y="9.6">1</text>
<text x="6.8" y="38.7">D</text>
<text x="410.6" y="38.7">D</text>
<text x="7" y="112.9">C</text>
<text x="410.8" y="112.9">C</text>
<text x="7" y="187.1">B</text>
<text x="410.8" y="187.1">B</text>
<text x="7" y="261.4">A</text>
<text x="410.8" y="261.4">A</text>
<text x="34" y="290.4">6</text>
<text x="104" y="290.4">5</text>
<text x="174" y="290.4">4</text>
<text x="244" y="290.4">3</text>
<text x="314" y="290.4">2</text>
<text x="384" y="290.4">1</text>
</g>
<g font-size="3.9">
<text x="124.3" y="40.2">7</text>
<text x="201.7" y="69.8">2</text>
<text x="219.9" y="66.6">5</text>
<text x="58.6" y="80.5">8</text>
<text x="205" y="95.4">1</text>
<text x="215.9" y="92.1">4</text>
<text x="77.7" y="106.5">3</text>
<text x="220.9" y="124.3">ITEM</text>
<text x="230.9" y="124.3">QTY</text>
<text x="248.6" y="124.3">PART NUMBER</text>
<text x="333.7" y="124.3">DESCRIPTION</text>
<text x="224" y="129.6">1</text>
<text x="233.2" y="129.6">4</text>
<text x="239.2" y="129.7">DIN 125 - A 4,3</text>
<text x="283.7" y="129.7">Washer</text>
<text x="224" y="135">2</text>
<text x="233.2" y="135">8</text>
<text x="239.2" y="135">DIN 125 - A 6,4</text>
<text x="283.7" y="135">Washer</text>
<text x="224" y="140.3">3</text>
<text x="233.2" y="140.3">4</text>
<text x="239.2" y="140.3">DIN 7991 - M4 x 20</text>
<text x="283.7" y="140.3">Countersunk Screw</text>
<text x="224" y="145.6">4</text>
<text x="233.2" y="145.6">4</text>
<text x="239.2" y="145.6">DIN 985 - M4</text>
<text x="283.7" y="145.6">Hex Nut</text>
<text x="224" y="150.9">5</text>
<text x="233.2" y="150.9">4</text>
<text x="239.2" y="150.9">DIN 985 - M6</text>
<text x="283.7" y="150.9">Hex Nut</text>
<text x="224" y="156.2">6</text>
<text x="224" y="161.5">7</text>
<text x="233.2" y="156.2">4</text>
<text x="233.2" y="161.5">1</text>
<text x="239.2" y="156.2">ISO 7380 - M6 x 30</text>
<text x="239.2" y="161.5">SIL-026-STRA-04</text>
<text x="283.7" y="156.3">Hexagon Socket Button Head Screw - Product grade A</text>
<text x="283.7" y="161.6">Conjunto soldado soporte fibra y cinturón</text>
<text x="224" y="166.8">8</text>
<text x="233.2" y="166.8">1</text>
<text x="239.2" y="166.9">altavoz generico simescar</text>
<text x="283.7" y="167">ID Ref: 702 . Subwoofer WF-X081 8&quot; / ID Ref: 703 . Rejilla para WF-X081 8&quot;</text>
<text x="144.3" y="180.9">2</text>
<text x="128.5" y="189.2">6</text>
</g>
<text font-size="3.1" x="352.4" y="275.2">SIL-026-TRAS-03-ENS01</text>
<g font-size="2.4">
<text x="271.2" y="259.7">SCALE:</text>
<text x="350.6" y="260.8">DRAWN: Carlos Ruiz Madrigal</text>
<text x="391.2" y="260.6">27/05/2015</text>
<text x="350.6" y="267">CHECKED: Antonio Garcia</text>
<text x="391.2" y="266.7">01/06/2015</text>
<text x="350.6" y="271.4">DWG NO:</text>
<text x="351.6" y="279.3">REV</text>
<text x="372" y="279.4">SIZE</text>
<text x="391" y="279.6">SHEET</text>
<text x="377.9" y="283.8">A3</text>
<text x="397.7" y="283.8">9 /16</text>
</g>
</svg>
